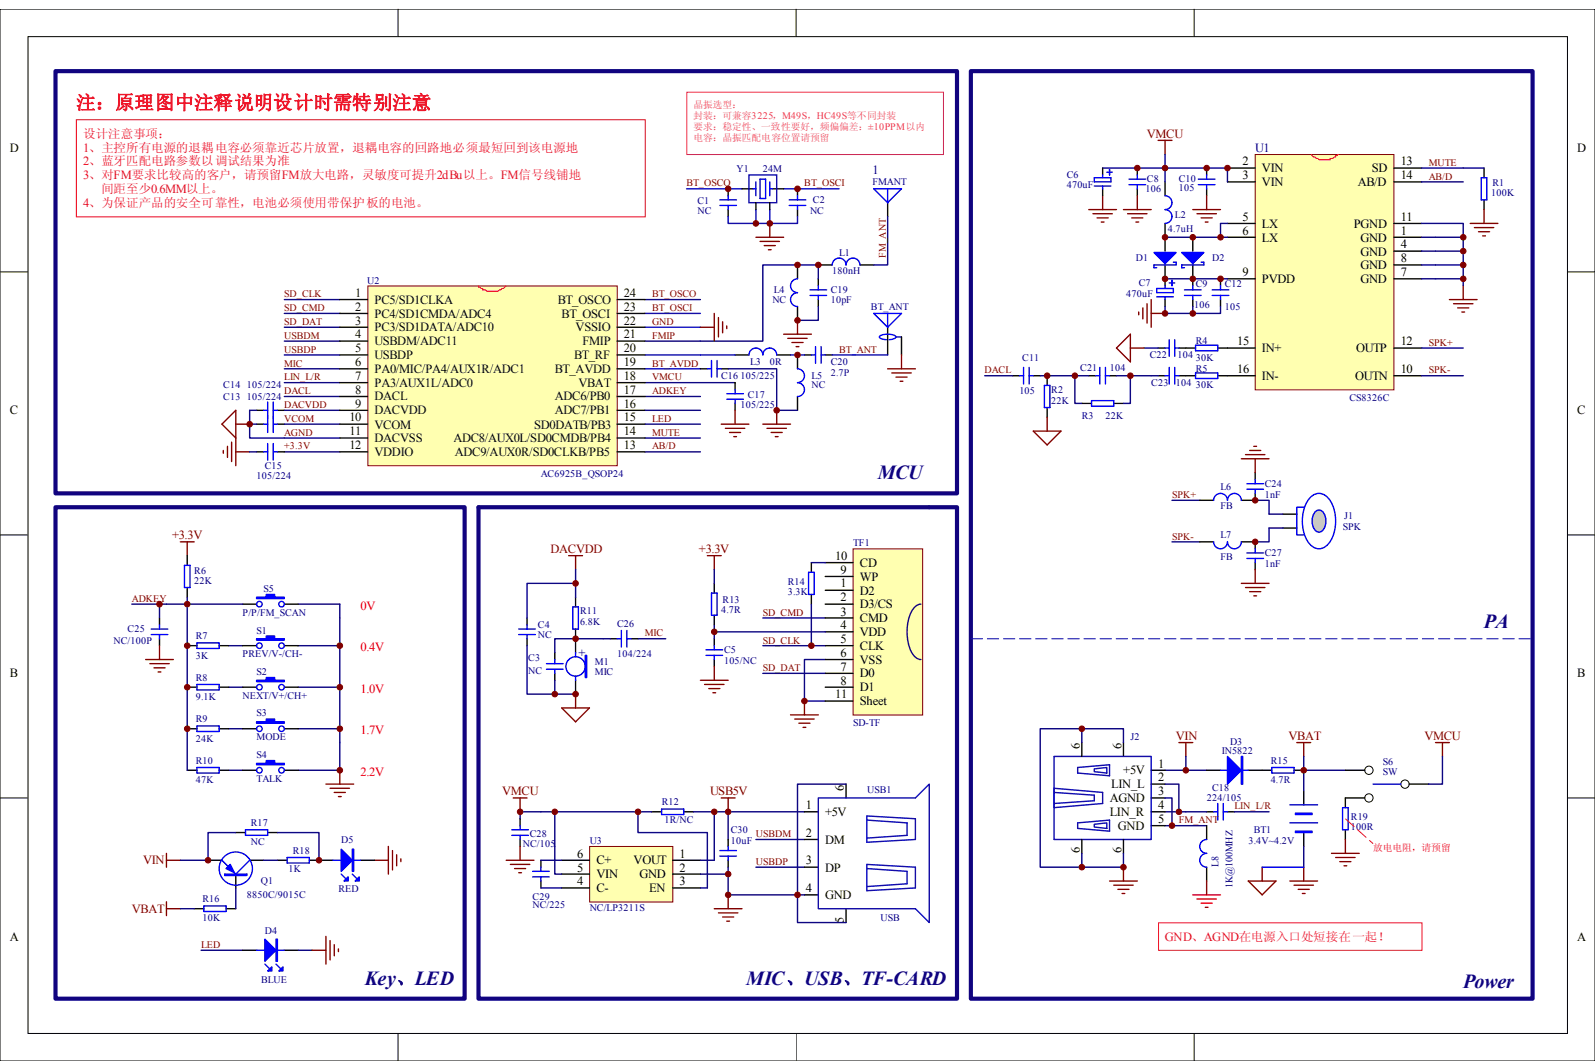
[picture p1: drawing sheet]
<svg xmlns="http://www.w3.org/2000/svg" width="279mm" height="186mm" viewBox="0 0 279 186" stroke-linecap="round" stroke-linejoin="round" font-family="sans-serif">
<g fill="none" stroke="#000" stroke-width=".18">
<path d="M0 1.6h279.4v184.3h-279.4zM4.9 6.4h269.7v174.7h-269.7zM69.7 1.6v4.8M139.5 1.6v4.8M209.2 1.6v4.8M0 47.6h4.9M274.5 47.6h4.9M0 93.7h4.9M274.5 93.7h4.9M0 139.8h4.9M274.5 139.8h4.9M69.7 181.1v4.8"/>
<path d="M139.5 181.1v4.8M209.2 181.1v4.8"/>
</g>
<path d="M123.9 97.4h2.4M125.1 97.4v2.4M138.5 125.3h4.8M139.2 126h3.4M139.9 126.7h2M140.7 127.5h.5M140.9 122.8v2.5" fill="none" stroke="#800000" stroke-width=".24"/>
<path d="M133.6 108.3h11M133.6 113.1h11M133.6 118h11M144.6 115.6h-3.7v7.2h3.7" fill="none" stroke="#000080" stroke-width=".24"/>
<path d="M149.5 96.3h12.1v29h-12.1z" fill="#ffffb0"/>
<path d="M149.4 96.2h12.2v29.1h-12.2z" fill="none" stroke="#800000" stroke-width=".18"/>
<g fill="none" stroke="#000" stroke-width=".24">
<path d="M44.9 71.9h1.3M44.9 74.3h1.3M48.6 71.9h1.2M48.6 74.3h1.2M142.1 98.6v1.7M144.6 98.6h4.8M224.7 90.1h2.5M224.7 92.5h2.5M97.2 114.3v1.3M97.2 118v1.2M100.8 104.6v1.7M100.8 110.2v4.1"/>
<path d="M100.8 119.2v2.4M106.9 111.9h1.2M110.5 111.9h1.3M125.1 102.2v1.7M125.1 107.8v1.7M125.1 111.9v1.2M125.1 115.6v1.2M142.1 104.2v1.7M144.6 118h4.8M144.6 110.7h4.8M144.6 113.1h4.8M144.6 115.6h4.8"/>
<path d="M144.6 105.9h4.8M144.6 108.3h4.8M144.6 101h4.8M144.6 103.4h4.8M144.6 120.4h4.8M144.6 122.8h4.8M48.6 150.7h1.7M54.2 150.7h4.1M63.2 150.7h2.4M211.4 142.2h1.2M215 142.2h1.2M42.5 166.5h2.4"/>
<path d="M49.8 166.5h2.4"/>
</g>
<path d="M161.3 105.9a2.14 2.14 0 0 0-1.7 1.4 8.3 8.3 0 0 0 .4 7.4l.8 .8 .5 .1" fill="none" stroke="#11037f" stroke-width=".24"/>
<path d="M142.1 98.6h2.5M205.3 87.7h4.9M205.3 94.9h4.9M97.2 119.2v2.4h3.6M106.9 111.9h-9.7v2.4M111.8 111.9h4.8M125.1 109.5v1.2h19.5M142.1 105.9v7.2M35.2 166.5h7.3" fill="none" stroke="#000080" stroke-width=".24"/>
<g fill="none" stroke="#00f" stroke-width=".24">
<path d="M46.2 71.9h.7M46.2 74.3h.7M46.9 70.4v5.4M47.9 71.9h.7M47.9 70.4v5.4M47.9 74.3h.7M228.4 88.9h-1.2v3.6M229.4 87.3a2.13 2.13 0 0 1 3.7 .6 7.1 7.1 0 0 1-.4 7.4 2.13 2.13 0 0 1-3.7-.6 7.1 7.1 0 0 1 .4-7.4zM95.7 117.3h2.9M95.7 116.3h2.9M97.2 115.6v.7M97.2 117.3v.7"/>
<path d="M100.3 106.3h1v3.9h-1zM100.8 114.3v.8M100.8 118.5v.7M108.1 111.9h.7M108.8 110.5v2.9M109.8 111.9h.7M109.8 110.5v2.9M123.7 113.9h2.9M123.7 114.8h2.9M124.6 103.9h1v3.9h-1zM125.1 113.1v.8M125.1 114.8v.8"/>
<path d="M141.6 100.3h1v3.9h-1zM50.3 150.3h3.9v.9h-3.9zM58.3 150.7h4.9M59.8 153.2l.9 .9M61.7 153.2l1 .9M212.6 142.2h.7M213.3 140.8v2.9M214.3 142.2h.7M214.3 140.8v2.9M44.9 166.5h4.9M46.4 168.9l1 1M48.3 168.9l1 1"/>
<circle cx="100.8" cy="116.8" r="1.7"/>
</g>
<g fill="#00f" stroke="#00f" stroke-width=".24">
<path d="M59.8 148.8l1.9 1.9-1.9 2z"/>
<path d="M62.2 154.4l.7-.7v.7z"/>
<path d="M60.3 154.4l.7-.7v.7z"/>
<path d="M46.4 164.6l1.9 1.9-1.9 1.9z"/>
<path d="M48.8 170.1l.8-.7v.7z"/>
<path d="M46.9 170.1l.7-.7v.7z"/>
<path d="M102.5 114.8h.3v3.9h-.3z" fill-rule="evenodd"/>
<path d="M61.7 148.8h.3v3.9h-.3z" fill-rule="evenodd"/>
<path d="M48.3 164.6h.3v3.8h-.3z" fill-rule="evenodd"/>
</g>
<g fill="none" stroke="#800000" stroke-width=".24">
<path d="M99.6 97.4h2.4M100.8 97.4v2.4M122.7 119.2h4.9M123.4 119.9h3.4M125.1 116.8v2.4M98.4 124.1h4.9l-2.5 2.4zM100.8 121.6v2.5M124.2 120.7h1.9M124.9 121.4h.5M29.2 150.7h2.4M29.2 149.5v2.5M65.6 150.7h2.4"/>
<path d="M68 148.3v4.9M68.8 149v3.4M69.5 149.8v1.9M70.2 150.5v.5"/>
</g>
<path d="M9.7 12.5h157.9v74h-157.9zM170.1 12.5h98.4v162.5h-98.4zM9.7 88.9h71.7v86.1h-71.7zM83.8 88.9h83.8v86.1h-83.8z" fill="none" stroke="#11037f" stroke-width=".73"/>
<path d="M230.3 89.7a.96 .96 0 0 1 1-.3 .96 .96 0 0 1 .7 .8 2.5 2.5 0 0 1-.6 2.9 1.01 1.01 0 0 1-1.3-.6 2.8 2.8 0 0 1 .2-2.8z" fill-rule="evenodd" fill="#c0c0c0" stroke="#00f" stroke-width=".24"/>
<g fill="none" stroke="#00f" stroke-width=".24">
<path d="M126.1 35h2.9M126.1 36h2.9M127.6 34.3v.7M127.6 36v.7M131.9 33.1h.5M132.4 31.9v2.4M133.1 31.4h1v3.4h-1zM134.8 31.9v2.4M134.8 33.1h.5M138.2 35h3M138.2 36h3M139.7 34.3v.7"/>
<path d="M139.7 36v.7M153.1 33.1h4.8l-2.4 2.4zM155.5 33.1v2.4M139.7 48.9a1.21 1.21 0 0 0-1.2 1.2 1.21 1.21 0 0 0 1.2 1.2 1.22 1.22 0 0 0-1.2 .8 1.22 1.22 0 0 0 .5 1.4l.7 .2M141.9 51.8h2.9M141.9 50.8h2.9M143.3 50.1v.7M143.3 51.8v.7M145.8 46.4a1.21 1.21 0 0 1 1.2-1.2 1.21 1.21 0 0 1 1.2 1.2 1.22 1.22 0 0 1 1.2-1.2 1.22 1.22 0 0 1 1.2 1.2M153.1 54.9h4.8l-2.4 2.4zM155.3 59.5a1.26 1.26 0 0 1-1.3-.5 2.5 2.5 0 0 1 2.8-.1l.2 .1a1.28 1.28 0 0 1-1.3 .5M155.5 54.9v2.4"/>
<path d="M46.2 79.2h.7M46.9 77.7v2.9M47.9 79.2h.7M47.9 77.7v2.9M123.9 64.6h.7M124.6 63.2v2.9M125.6 64.6h.7M125.6 63.2v2.9M127.3 69h2.9M127.3 70h2.9M128.8 68.3v.7M128.8 70v.7"/>
<path d="M131.2 62.2a1.21 1.21 0 0 1 1.2-1.2 1.21 1.21 0 0 1 1.2 1.2 1.22 1.22 0 0 1 1.2-1.2 1.22 1.22 0 0 1 1.3 1.2M139.7 64.6a1.21 1.21 0 0 1 1.2 1.2 1.21 1.21 0 0 1-1.2 1.3 1.21 1.21 0 0 1 1.2 1.2 1.21 1.21 0 0 1-1.2 1.2M142.1 62.2h.8M142.9 60.7v2.9M143.8 62.2h.8M143.8 60.7v2.9M32.3 99.1h1v3.9h-1zM227.2 92.5v1.2h1.2M26.5 111.2h2.9M26.5 110.2h2.9M27.9 109.5v.7M27.9 111.2v.7"/>
<path d="M34.5 112.7h3.9v.9h-3.9zM34.5 119.9h3.9v1h-3.9zM90.9 111.2h2.9M90.9 110.2h2.9M92.3 109.5v.7M92.3 111.2v.7M34.5 134.5h3.9v1h-3.9zM34.5 127.2h3.9v1h-3.9zM213.8 135h4.9M222.8 134.5h3.9v1h-3.9zM240.5 137.4h4.9M35.7 158.7h3.9v1h-3.9z"/>
<path d="M38.9 150.7l2.4 2.5 2.4-2.5M39.4 153.2h3.8v.2h-3.8zM42.7 149.6a2.91 2.91 0 0 0-4.3 2.4 2.91 2.91 0 0 0 4 2.9 2.91 2.91 0 0 0 .8-4.9l-.4-.3M43 145.4h3.9v1h-3.9zM211.4 147.1a1.21 1.21 0 0 0-1.2 1.2 1.21 1.21 0 0 0 1.2 1.2 1.21 1.21 0 0 0-1.2 1.2 1.21 1.21 0 0 0 1.2 1.3M221.1 152h7.3M225.9 144.2h4.9M225.9 141h4.9M235.2 141.5h1v3.9h-1z"/>
<circle cx="45.4" cy="105.9" r=".49"/>
<circle cx="45.4" cy="113.1" r=".49"/>
<circle cx="49.3" cy="105.9" r=".48"/>
<circle cx="49.3" cy="113.1" r=".48"/>
<circle cx="45.4" cy="135" r=".49"/>
<circle cx="45.4" cy="120.4" r=".49"/>
<circle cx="45.4" cy="127.7" r=".49"/>
<circle cx="49.3" cy="135" r=".48"/>
<circle cx="49.3" cy="120.4" r=".48"/>
<circle cx="49.3" cy="127.7" r=".48"/>
</g>
<g fill="none" stroke="#000" stroke-width=".24">
<path d="M127.6 33.1v1.2M127.6 36.7v1.2M130 33.1h1.9M132.4 35.5v1.2M134.8 35.5v1.2M135.3 33.1h2M139.7 33.1v1.2M139.7 36.7v1.2M155.5 35.5v2.4M139.7 46.4v2.5M139.7 53.7v2.4M143.3 46.4h2.5"/>
<path d="M143.3 48.9v1.2M143.3 52.5v1.2M150.6 46.4h2.5M155.5 57.3v4.9M157.9 59v3.2M44.9 79.2h1.3M48.6 79.2h1.2M122.7 64.6h1.2M126.3 64.6h1.3M128.8 62.2h2.4M128.8 67v1.3M128.8 70.7v1.2"/>
<path d="M136.1 62.2h2.4M139.7 62.2v2.4M139.7 69.5v2.4M140.9 62.2h1.2M144.6 62.2h1.2M32.8 97.4v1.7M27.9 108.3v1.2M27.9 111.9v1.2M32.8 103v1.6M32.8 113.1h1.7M38.4 113.1h1.7M42.5 113.1h2.4"/>
<path d="M42.5 105.9h2.4M49.8 113.1h2.4M49.8 105.9h2.4M92.3 108.3v1.2M92.3 111.9v1.2M32.8 135h1.7M32.8 120.4h1.7M32.8 127.7h1.7M38.4 135h1.7M38.4 120.4h1.7M38.4 127.7h1.7M42.5 135h2.4"/>
<path d="M42.5 120.4h2.4M42.5 127.7h2.4M49.8 135h2.4M49.8 120.4h2.4M49.8 127.7h2.4M189.5 130.1v2.4M196.8 130.1v2.4M201.7 135h2.4M201.7 139.8h2.4M201.7 137.4h2.4M211.4 135h2.4M218.7 135h4.1"/>
<path d="M226.7 135h1.7M228.4 138.6v2.4M235.7 135h3.4M239.1 139.8h-3.4v1.7M246.8 137.4h3.4M34 159.2h1.7M36.4 150.7h2.5M39.6 159.2h1.7M41.3 153.2v2.4M41.3 145.9h1.7M43.7 150.7h2.5M46.9 145.9h1.7"/>
<path d="M189.5 147.1v2.4M196.8 147.1v2.4M201.7 144.7h2.4M201.7 142.2h2.4M211.4 144.7v2.4M211.4 152v2.4M228.4 145.9v2.4M235.7 145.4v1.7"/>
</g>
<g fill="none" stroke="#000080" stroke-width=".24">
<path d="M155.5 37.9v8.5h-2.4M49.8 52.5h9.7M49.8 54.9h9.7M49.8 57.3h9.7M49.8 59.8h9.7M113 52.5h9.7M143.3 48.9v-2.5h-9.7v13.4h-20.6M143.3 53.7v2.4h-3.6M43.7 74.3h1.2M43.7 79.2h1.2M44.9 71.9h-1.2v4.9h15.8M49.8 67h9.7"/>
<path d="M49.8 71.9h9.7M49.8 74.3h9.7M49.8 79.2h9.7M49.8 62.2h9.7M49.8 64.6h9.7M49.8 69.5h9.7M113 67h15.8M113 71.9h9.7M113 74.3h9.7M113 76.8h9.7M113 79.2h9.7M127.6 64.6h8.5v7.3h3.6"/>
<path d="M100.8 99.8v4.8M125.1 99.8v2.4M23.1 105.9h19.4M27.9 105.9v2.4M32.8 104.6v30.4M40.1 113.1h2.4M52.2 105.9h7.3v29.1h-7.3M52.2 113.1h7.3M92.3 113.1v8.5h4.9M100.8 102.2h-8.5v6.1M125.1 110.7v1.2M40.1 135h2.4"/>
<path d="M40.1 120.4h2.4M40.1 127.7h2.4M52.2 120.4h7.3M52.2 127.7h7.3M189.5 127.7v2.4M196.8 130.1v-2.4h-14.6v24.3h14.6v-2.5M204.1 139.8h1.2v4.9M204.1 137.4h2.4v4.8M204.1 135h7.3M207.7 132.5v2.5M228.4 135h7.3M228.4 132.5v6.1"/>
<path d="M252.7 132.5v4.9h-2.5M31.6 159.2h2.4M41.3 145.9h-4.9v4.8h-4.8M41.3 155.6v3.6M46.2 150.7h2.4M48.6 145.9h7.3v4.8M189.5 149.5v2.5M204.1 142.2h7.3M204.1 144.7h7.3M216.2 142.2h6.1M228.4 148.3v3.7M52.2 166.5h2.5"/>
</g>
<g fill="none" stroke="#800000" stroke-width=".24">
<path d="M39.1 78.9v.5M39.8 78.2v1.9M40.6 77.5v3.4M41.3 76.8l-2.4-2.5 2.4-2.4v9.7M41.3 74.3h2.4M41.3 79.2h2.4M126.3 74.3h4.9M127.1 75.1h3.4M127.8 75.8h1.9M128.5 76.5h.5M128.8 71.9v2.4M31.6 94.9h2.4"/>
<path d="M32.8 94.9v2.5M25.5 115.6h4.9M26.2 116.3h3.4M27 117h1.9M27.7 117.7h.5M27.9 113.1v2.5M57.1 137.4h4.9M57.8 138.1h3.4M58.6 138.9h1.9M59.3 139.6h.5M59.5 135v2.4M206.5 130.1h2.4"/>
<path d="M207.7 130.1v2.4M227.2 130.1h2.4M228.4 130.1v2.4M251.5 130.1h2.4M252.7 130.1v2.4M29.2 158v2.4M29.2 159.2h2.4M194.4 154.4h4.8M195.1 155.1h3.4M195.8 155.8h2M196.6 156.6h.4M196.8 152v2.4"/>
<path d="M218.7 154.4h4.8l-2.4 2.4zM221.1 152v2.4M225.9 154.4h4.9M226.7 155.1h3.4M227.4 155.8h2M228.1 156.6h.5M228.4 152v2.4M233.2 149.5h4.9M234 150.3h3.4M234.7 151h1.9M235.4 151.7h.5M235.7 147.1v2.4"/>
<path d="M54.7 166.5h2.4M57.1 164.1v4.8M57.8 164.8v3.4M58.6 165.5v2M59.3 166.3v.4"/>
</g>
<g fill="#00f" stroke="#00f" stroke-width=".24">
<path d="M215 132.5l2.4 2.5-2.4 2.4z"/>
<path d="M39.6 152.2l.7-.7 .8 1.4z"/>
<path d="M217.4 132.5h.3v4.9h-.3z" fill-rule="evenodd"/>
<path d="M226.9 142.5h2.9v.2h-2.9z" fill-rule="evenodd"/>
<path d="M226.9 145.6h2.9v.3h-2.9z" fill-rule="evenodd"/>
<path d="M44.9 104.6h1.7v-.4h1.5v.4h1.7v.3h-4.9z" fill-rule="evenodd"/>
<path d="M44.9 111.9h1.7v-.5h1.5v.5h1.7v.3h-4.9z" fill-rule="evenodd"/>
<path d="M44.9 119.2h1.7v-.5h1.5v.5h1.7v.2h-4.9z" fill-rule="evenodd"/>
<path d="M44.9 126.5h1.7v-.5h1.5v.5h1.7v.2h-4.9z" fill-rule="evenodd"/>
<path d="M44.9 133.8h1.7v-.5h1.5v.5h1.7v.2h-4.9z" fill-rule="evenodd"/>
</g>
<g fill="none" stroke="#0000bf" stroke-width=".24">
<path d="M120.3 33.1h9.7M127.6 37.9v1.2h12.1v-1.2M131.2 30.7h4.9v4.8h-4.9zM132.4 36.7v2.4M134.8 36.7v2.4M137.3 33.1h9.7M113 54.9h9.7M113 57.3h9.7M157 59h.9M113 62.2h15.8M113 64.6h9.7M138.5 62.2h2.4"/>
<path d="M145.8 62.2h9.7M184.6 132.5h17.1v14.6h-17.1zM184.6 138.9l7.1 .4v1l-7.1 .5M184.6 138.1l8.6 .8v1.9l-8.6 .7M188.8 134.5l5.6-.5v1.9l-5.6-.4zM191.7 134.7l2.2-.2v1l-2.2-.3zM188.8 144.2l5.6-.5v1.9l-5.6-.4zM191.7 144.4l2.2-.2v1l-2.2-.3z"/>
</g>
<path d="M208.9 156.8h4.9M209.7 157.5h3.4M210.4 158.3h1.9M211.1 159h.5M211.4 154.4v2.4" fill="none" stroke="#bf0000" stroke-width=".24"/>
<g fill="none" stroke="#000" stroke-width=".18">
<circle cx="239.8" cy="135" r=".73"/>
<circle cx="239.8" cy="139.8" r=".73"/>
<circle cx="246.1" cy="137.4" r=".73"/>
</g>
<path d="M120.3 16.2h45v10.9h-45z" fill="none" stroke="#da2467" stroke-width=".18"/>
<path d="M235.7 143.5l4.8 4.3" fill="none" stroke="#ee0e22" stroke-width=".18" stroke-dasharray="2.1 .7" stroke-linecap="butt"/>
<path d="M13.4 21h99.6v17h-99.6zM202.9 161.7h46.2v4.8h-46.2z" fill="none" stroke="#ee0e22" stroke-width=".18"/>
<path d="M220 27.2h24.2v41.1h-24.2z" fill="#ffffb0"/>
<path d="M219.9 27.1h24.3v41.2h-24.3z" fill="none" stroke="#800000" stroke-width=".18"/>
<g fill="none" stroke="#000" stroke-width=".24">
<path d="M193.2 29.4v1.3M193.2 33.1v1.2M199.2 29.4v1.3M199.2 33.1v1.2M204.1 31.9v2.4M204.1 39.1v4.9M211.4 29.4v1.3M211.4 33.1v1.2M215 29.4h4.9M215 31.9h4.9M215 39.1h4.9M244.2 29.4h4.8"/>
<path d="M244.2 31.9h4.8M244.2 39.1h4.8M260 29.4v1.7M260 35v1.7M204.1 46.4v3.7M204.1 52.5v1.2M208.9 41.6v2.4M208.9 46.4v3.7M208.9 52.5v1.2M213.8 48.9v1.2M213.8 52.5v1.2M215 48.9h4.9"/>
<path d="M215 41.6h4.9M244.2 44h4.8M244.2 48.9h4.8M244.2 41.6h4.8M244.2 46.4h4.8M177.4 65.8h1.2M181 65.8h1.2M183.4 65.8v1.7M183.4 71.4v1.7M189.5 70.7h1.7M190.7 65.8h1.2M194.4 65.8h1.2"/>
<path d="M195.1 70.7h1.7M202.9 65.8h1.2M202.9 61h1.2M206.5 65.8h2.9M206.5 61h2.9M213.3 65.8h6.6M213.3 61h6.6M244.2 65.8h4.8M244.2 61h4.8M210.2 87.7h2.4M210.2 94.9h2.4M217.4 94.9h2.5v1.3"/>
<path d="M219.9 86.5v1.2h-2.5M219.9 82.8v1.2M219.9 98.6v1.2M148.2 137.4v2.4M140.9 142.2h2.4M140.9 147.1h2.4M140.9 152h2.4M140.9 156.8h2.4M148.2 159.2v2.5"/>
</g>
<path d="M229.6 27l.5 .5h.2a2.51 2.51 0 0 0 2.2 .5h.5v-.2h.5l.2-.3h.3v-.2h.2l.3-.3" fill="none" stroke="#f00" stroke-width=".18"/>
<g fill="none" stroke="#000080" stroke-width=".24">
<path d="M193.2 29.4h21.8v2.5M204.1 27v4.9M215 39.1h-1.2v2.5h-9.7M249 39.1h7.3v11M249 29.4h11M249 31.9h7.3M204.1 53.7v1.2h9.7v-1.2M204.1 48.9h10.9M208.9 53.7v1.2M213.8 41.6h1.2M249 48.9h7.3M249 41.6h7.3"/>
<path d="M249 44h7.3M249 46.4h7.3M172.5 65.8h4.9M182.2 65.8h6.1M190.7 65.8h-2.4v4.9h1.2M195.6 65.8h7.3M198 65.8v4.9h-1.2M200.4 61h2.5M249 61h7.3M249 65.8h7.3M219.9 87.7h2.4v2.4h2.4M224.7 92.5h-2.4v2.4h-2.4"/>
<path d="M148.2 137.4h-8.5v24.3h8.5M127.6 142.2h13.3M127.6 156.8h13.3M132.4 147.1h8.5M132.4 152h8.5"/>
</g>
<g fill="none" stroke="#00f" stroke-width=".24">
<path d="M191.7 31.1h2.9v.8h-2.9zM191.7 32.6h2.9M193.2 30.7v.4M193.2 32.6v.5M193.9 30.2h.9M194.4 29.7v1M197.8 32.4h2.9M197.8 31.4h2.9M199.2 30.7v.7M199.2 32.4v.7M204.1 34.3a1.21 1.21 0 0 1 1.2 1.2 1.21 1.21 0 0 1-1.2 1.2 1.21 1.21 0 0 1 1.2 1.2 1.21 1.21 0 0 1-1.2 1.2M209.9 32.4h2.9"/>
<path d="M209.9 31.4h2.9M211.4 30.7v.7M211.4 32.4v.7M259.5 31.1h1v3.9h-1zM202.6 50.6h2.9v.7h-2.9zM202.6 52h2.9M204.1 50.1v.5M204.1 52v.5M204.8 49.6h1M204.8 59.5v2.9M205.3 49.1v1M205.5 45.9h.5v.5h-3.9v.5h.5"/>
<path d="M205.8 59.5v2.9M207.5 51.8h2.9M207.5 50.8h2.9M208.9 50.1v.7M208.9 51.8v.7M210.4 45.9h.5v.5h-3.9v.5h.5M212.3 51.8h3M212.3 50.8h3M213.8 50.1v.7M213.8 51.8v.7M178.6 65.8h.7M179.3 64.4v2.9"/>
<path d="M180.3 65.8h.7M180.3 64.4v2.9M182.9 67.5h1v3.9h-1zM191.2 70.2h3.9v1h-3.9zM191.9 65.8h.8M192.7 64.4v2.9M193.6 65.8h.8M193.6 64.4v2.9M204.1 65.8h.7M204.1 61h.7M204.8 64.4v2.9M205.8 65.8h.7"/>
<path d="M205.8 64.4v2.9M205.8 61h.7M209.4 60.5h3.9v1h-3.9zM209.4 65.3h3.9v1h-3.9zM212.6 87.7a1.22 1.22 0 0 1 1.2-1.2 1.22 1.22 0 0 1 1.2 1.2 1.21 1.21 0 0 1 1.2-1.2 1.21 1.21 0 0 1 1.3 1.2M212.6 94.9a1.22 1.22 0 0 0 1.2 1.3 1.22 1.22 0 0 0 1.2-1.3 1.21 1.21 0 0 0 .9 1.2 1.21 1.21 0 0 0 1.3-.4l.3-.8M218.4 96.9h2.9M218.4 97.9h2.9M218.4 84.8h2.9M218.4 85.7h2.9M219.9 84v.8M219.9 85.7v.8"/>
<path d="M219.9 96.2v.7M219.9 97.9v.7"/>
</g>
<g fill="none" stroke="#800000" stroke-width=".24">
<path d="M134.8 39.1v2.5M190.7 36.7h4.9M191.4 37.5h3.4M192.2 38.2h1.9M192.9 38.9h.5M193.2 34.3v2.4M196.8 36.7h4.9M197.5 37.5h3.4M198.3 38.2h1.9M199 38.9h.5M199.2 34.3v2.4M202.9 24.6h2.4"/>
<path d="M204.1 24.6v2.4M208.9 36.7h4.9M209.7 37.5h3.4M210.4 38.2h1.9M211.1 38.9h.5M211.4 34.3v2.4M257.5 39.1h4.9M258.3 39.9h3.4M260 36.7v2.4M122.7 57.3h2.4M125.1 54.9v4.9M125.9 55.6v3.4"/>
<path d="M126.6 56.4v1.9M127.3 57.1v.5M132.4 41.6h4.9M133.1 42.3h3.4M133.9 43h1.9M134.6 43.8h.5M137.3 58.6h4.8M138 59.3h3.4M139.7 56.1v2.5M199.5 54.7v.5M200.2 54v1.9M200.9 53.2v3.4"/>
<path d="M201.7 52.5v4.8M201.7 54.9h2.4M253.9 52.5h4.8M254.6 53.2h3.4M255.3 54h2M256.1 54.7h.5M256.3 50.1v2.4M259 40.6h1.9M259.7 41.3h.5M133.6 74.3h4.9M134.4 75.1h3.4M135.1 75.8h1.9"/>
<path d="M135.8 76.5h.5M136.1 71.9v2.4M138.7 60h2M139.5 60.7h.4M155.5 64.6h4.9M156.2 65.3h3.4M157 66.1h1.9M157.7 66.8h.5M157.9 62.2v2.4M181 75.5h4.9l-2.5 2.5zM183.4 73.1v2.4M195.6 61l2.4-2.4v4.8z"/>
<path d="M198 61h2.4M218.2 79.7h3.4M218.9 78.9h1.9M219.6 78.2h.5M217.4 80.4h4.9M219.9 80.4v2.4M219.9 99.8v2.4M217.4 102.2h4.9M218.2 103h3.4M218.9 103.7h1.9M219.6 104.4h.5M126.3 139.8h2.5"/>
<path d="M127.6 139.8v2.4M125.1 159.2h4.9M125.9 160h3.4M127.6 156.8v2.4M126.6 160.7h1.9M127.3 161.4h.5"/>
</g>
<g fill="#00f" stroke="#00f" stroke-width=".24">
<path d="M202.1 44.2h3.9l-1.9 2z"/>
<path d="M207 44.2h3.9l-2 2z"/>
</g>
<g fill="#800000" stroke="#800000" stroke-width=".18">
<circle cx="55.9" cy="150.7" r=".49"/>
<circle cx="143.3" cy="46.4" r=".49"/>
<circle cx="36.4" cy="150.7" r=".49"/>
<circle cx="59.5" cy="113.1" r=".49"/>
<circle cx="59.5" cy="120.4" r=".49"/>
<circle cx="59.5" cy="127.7" r=".49"/>
<circle cx="32.8" cy="113.1" r=".49"/>
<circle cx="32.8" cy="120.4" r=".49"/>
<circle cx="32.8" cy="127.7" r=".49"/>
<circle cx="32.8" cy="105.9" r=".49"/>
<circle cx="59.5" cy="135" r=".49"/>
<circle cx="27.9" cy="105.9" r=".49"/>
<circle cx="139.7" cy="46.4" r=".49"/>
<circle cx="219.9" cy="87.7" r=".49"/>
<circle cx="219.9" cy="94.9" r=".49"/>
<circle cx="215" cy="29.4" r=".49"/>
<circle cx="211.4" cy="29.4" r=".48"/>
<circle cx="199.2" cy="29.4" r=".49"/>
<circle cx="204.1" cy="41.6" r=".49"/>
<circle cx="204.1" cy="29.4" r=".49"/>
<circle cx="204.1" cy="48.9" r=".49"/>
<circle cx="208.9" cy="41.6" r=".49"/>
<circle cx="208.9" cy="48.9" r=".49"/>
<circle cx="213.8" cy="41.6" r=".48"/>
<circle cx="213.8" cy="48.9" r=".48"/>
<circle cx="204.1" cy="54.9" r=".49"/>
<circle cx="208.9" cy="54.9" r=".49"/>
<circle cx="256.3" cy="41.6" r=".49"/>
<circle cx="256.3" cy="44" r=".49"/>
<circle cx="256.3" cy="46.4" r=".49"/>
<circle cx="256.3" cy="48.9" r=".49"/>
<circle cx="198" cy="65.8" r=".49"/>
<circle cx="188.3" cy="65.8" r=".48"/>
<circle cx="183.4" cy="65.8" r=".48"/>
<circle cx="139.7" cy="33.1" r=".49"/>
<circle cx="127.6" cy="33.1" r=".48"/>
<circle cx="132.4" cy="39.1" r=".48"/>
<circle cx="139.7" cy="56.1" r=".49"/>
<circle cx="136.1" cy="71.9" r=".49"/>
<circle cx="134.8" cy="39.1" r=".49"/>
<circle cx="139.7" cy="62.2" r=".49"/>
<circle cx="140.9" cy="122.8" r=".48"/>
<circle cx="125.1" cy="110.7" r=".49"/>
<circle cx="100.8" cy="111.9" r=".49"/>
<circle cx="100.8" cy="121.6" r=".49"/>
<circle cx="142.1" cy="113.1" r=".49"/>
<circle cx="97.2" cy="121.6" r=".49"/>
<circle cx="100.8" cy="102.2" r=".49"/>
</g>
<path d="M170.1 111.9h98.4" fill="none" stroke="#0000bf" stroke-width=".18" stroke-dasharray="2.1 .7" stroke-linecap="butt"/>
<path d="M127.6 142.2v4.9" fill="none" stroke="#11037f" stroke-width=".24"/>
<path d="M143.3 139.8h17.1l2.4-2.4v24.3l-2.4-2.5h-17.1zM151.8 152.2l7.1 .5v2.2l-7.1 .4M151.8 143.7l7.1 .5v2.2l-7.1 .5M151.8 143l8.6 .5v3.6l-8.6 .5zM151.8 151.5l8.6 .5v3.6l-8.6 .5z" fill="none" stroke="#0000bf" stroke-width=".24"/>
<path d="M103.4 148.4h14.5v9.7h-14.5z" fill="#ffffb0"/>
<path d="M103.3 148.3h14.6v9.8h-14.6z" fill="none" stroke="#800000" stroke-width=".18"/>
<g fill="none" stroke="#000" stroke-width=".24">
<path d="M91.1 143.5v1.2M91.1 147.1v1.2M94.8 150.7v1.3M94.8 154.4v1.2M98.4 150.7h4.9M98.4 153.2h4.9M98.4 155.6h4.9M114.2 142.2h1.7M117.8 150.7h4.9M117.8 153.2h4.9M117.8 155.6h4.9M119.8 142.2h1.7"/>
<path d="M127.6 147.1v1.2M127.6 150.7v1.3"/>
</g>
<g fill="none" stroke="#00f" stroke-width=".24">
<path d="M89.7 146.4h2.9M89.7 145.4h2.9M91.1 144.7v.7M91.1 146.4v.7M93.3 152.7h2.9M93.3 153.7h2.9M94.8 152v.7M94.8 153.7v.7M115.9 141.8h3.9v.9h-3.9zM126.1 150h2.9M126.1 149h2.9M127.6 148.3v.7"/>
<path d="M127.6 150v.7"/>
</g>
<path d="M89.9 139.8h2.4M91.1 139.8v2.4M88.7 150.7h4.8M89.4 151.5h3.4M90.1 152.2h2M90.9 152.9h.5M91.1 148.3v2.4" fill="none" stroke="#800000" stroke-width=".24"/>
<path d="M113 69.5h9.7M94.8 150.7h3.6M94.8 155.6h3.6M97.2 142.2v11h1.2M111.8 142.2v3.7h12.1v9.7h-1.2M114.2 142.2h-23.1v1.3M121.5 142.2h6.1M122.7 153.2h4.9M125.1 142.2v8.5h-2.4M127.6 152v4.8" fill="none" stroke="#000080" stroke-width=".24"/>
<g fill="#800000" stroke="#800000" stroke-width=".18">
<circle cx="127.6" cy="142.2" r=".48"/>
<circle cx="127.6" cy="156.8" r=".48"/>
<circle cx="139.7" cy="156.8" r=".49"/>
<circle cx="125.1" cy="142.2" r=".49"/>
<circle cx="97.2" cy="142.2" r=".49"/>
<circle cx="127.6" cy="153.2" r=".48"/>
<circle cx="111.8" cy="142.2" r=".49"/>
<circle cx="91.1" cy="142.2" r=".48"/>
<circle cx="196.8" cy="152" r=".48"/>
<circle cx="189.5" cy="127.7" r=".49"/>
<circle cx="189.5" cy="152" r=".49"/>
<circle cx="207.7" cy="135" r=".48"/>
<circle cx="228.4" cy="135" r=".49"/>
<circle cx="205.3" cy="144.7" r=".48"/>
<circle cx="206.5" cy="142.2" r=".49"/>
</g>
<path d="M64.5 50.2h43.6v31.4h-43.6z" fill="#ffffb0"/>
<path d="M64.4 50.1h43.7v31.5h-43.7z" fill="none" stroke="#800000" stroke-width=".18"/>
<g fill="none" stroke="#080d02" stroke-width=".24">
<path d="M59.5 54.9h4.9M59.5 52.5h4.9M59.5 59.8h4.9M59.5 57.3h4.9M108.1 54.9h4.9M108.1 52.5h4.9M108.1 59.8h4.9M108.1 57.3h4.9M59.5 79.2h4.9M59.5 69.5h4.9M59.5 74.3h4.9M59.5 67h4.9"/>
<path d="M59.5 76.8h4.9M59.5 71.9h4.9M59.5 62.2h4.9M59.5 64.6h4.9M108.1 79.2h4.9M108.1 69.5h4.9M108.1 74.3h4.9M108.1 67h4.9M108.1 76.8h4.9M108.1 71.9h4.9M108.1 62.2h4.9M108.1 64.6h4.9"/>
</g>
<path d="M83.8 50.1v.2l.8 .3v.2h.4l.3 .2h.7a2.26 2.26 0 0 0 2-.4h.2l.5-.5" fill="none" stroke="#f00" stroke-width=".18"/>
<circle cx="43.7" cy="74.3" r=".48" fill="#800000" stroke="#800000" stroke-width=".18"/>
<g font-size="3.5" fill="#11037f">
<text x="153.8" y="84">MCU</text>
<text x="259.9" y="110">PA</text>
<text x="63.9" y="172.5">Key、LED</text>
<text x="130.7" y="172.5">MIC、USB、TF-CARD</text>
<text x="256.3" y="173">Power</text>
</g>
<text font-size="3.4" fill="#ee0e22" x="13.4" y="19.1">注：原理图中注释说明设计时需特别注意</text>
<g font-size="2.2">
<text x="1.7" y="26.6">D</text>
<text x="217.7" y="28.9">2</text>
<text x="245.4" y="28.9">13</text>
<text x="276.3" y="26.6">D</text>
<text x="217.7" y="31.4">3</text>
<text x="221.1" y="30.2">VIN</text>
<text x="221.1" y="32.6">VIN</text>
<text x="237.8" y="32.6">AB/D</text>
<text x="240.3" y="30.2">SD</text>
<text x="245.4" y="31.4">14</text>
<text x="217.7" y="38.7">5</text>
<text x="217.7" y="41.1">6</text>
<text x="221.1" y="39.9">LX</text>
<text x="237.2" y="39.9">PGND</text>
<text x="245.4" y="38.7">11</text>
<text x="245.4" y="41.1">1</text>
<text x="221.1" y="42.3">LX</text>
<text x="238.3" y="44.8">GND</text>
<text x="238.3" y="47.1">GND</text>
<text x="238.3" y="42.3">GND</text>
<text x="245.4" y="43.5">4</text>
<text x="245.4" y="46">8</text>
<text x="217.7" y="48.4">9</text>
<text x="221.1" y="49.6">PVDD</text>
<text x="238.3" y="49.6">GND</text>
<text x="245.4" y="48.4">7</text>
<text x="216.7" y="65.3">16</text>
<text x="216.7" y="60.5">15</text>
<text x="221.1" y="61.7">IN+</text>
<text x="237.6" y="61.7">OUTP</text>
<text x="245.4" y="60.5">12</text>
<text x="245.4" y="65.3">10</text>
<text x="221.1" y="66.5">IN-</text>
<text x="237.4" y="66.5">OUTN</text>
<text x="1.7" y="72.6">C</text>
<text x="276.3" y="72.6">C</text>
<text x="146.3" y="98.1">10</text>
<text x="147.2" y="100.6">9</text>
<text x="150.6" y="99.3">CD</text>
<text x="150.6" y="101.8">WP</text>
<text x="147.2" y="105.4">2</text>
<text x="147.2" y="107.9">3</text>
<text x="147.2" y="102.9">1</text>
<text x="150.6" y="106.6">D3/CS</text>
<text x="150.6" y="104.2">D2</text>
<text x="147.2" y="110.2">4</text>
<text x="147.2" y="112.7">5</text>
<text x="150.6" y="111.5">VDD</text>
<text x="150.6" y="113.9">CLK</text>
<text x="150.6" y="109">CMD</text>
<text x="1.7" y="118.7">B</text>
<text x="147.2" y="117.5">7</text>
<text x="147.2" y="115">6</text>
<text x="147.2" y="120">8</text>
<text x="150.6" y="118.7">D0</text>
<text x="150.6" y="116.3">VSS</text>
<text x="276.3" y="118.7">B</text>
<text x="146.3" y="122.3">11</text>
<text x="150.6" y="121.1">D1</text>
<text x="150.6" y="123.6">Sheet</text>
<text x="189.1" y="131.3" transform="rotate(-90 189.1 131.3)">6</text>
<text x="196.4" y="131.3" transform="rotate(-90 196.4 131.3)">6</text>
<text x="196.8" y="135.7">+5V</text>
<text x="202.9" y="134.5">1</text>
<text x="202.9" y="136.9">2</text>
<text x="141.1" y="141.8">1</text>
<text x="144.5" y="143">+5V</text>
<text x="147.8" y="138.6" transform="rotate(-90 147.8 138.6)">6</text>
<text x="194.4" y="143">LIN_R</text>
<text x="194.4" y="140.5">AGND</text>
<text x="194.6" y="138.2">LIN_L</text>
<text x="202.9" y="141.8">4</text>
<text x="202.9" y="139.3">3</text>
<text x="141.1" y="146.6">2</text>
<text x="144.5" y="147.8">DM</text>
<text x="189.1" y="149.5" transform="rotate(-90 189.1 149.5)">6</text>
<text x="195.8" y="145.4">GND</text>
<text x="196.4" y="149.5" transform="rotate(-90 196.4 149.5)">6</text>
<text x="202.9" y="144.2">5</text>
<text x="101.1" y="155.1">4</text>
<text x="101.1" y="152.7">5</text>
<text x="101.1" y="150.3">6</text>
<text x="104.5" y="153.9">VIN</text>
<text x="104.5" y="151.5">C+</text>
<text x="111" y="151.5">VOUT</text>
<text x="112" y="153.9">GND</text>
<text x="119" y="155.1">3</text>
<text x="119" y="150.3">1</text>
<text x="119" y="152.7">2</text>
<text x="141.1" y="151.5">3</text>
<text x="144.5" y="152.7">DP</text>
<text x="104.5" y="156.4">C-</text>
<text x="113.7" y="156.4">EN</text>
<text x="141.1" y="156.4">4</text>
<text x="144.5" y="157.6">GND</text>
<text x="147.8" y="161.7" transform="rotate(-90 147.8 161.7)">5</text>
<text x="1.7" y="164.8">A</text>
<text x="276.3" y="164.8">A</text>
</g>
<g font-size="2.2" fill="#ee0e22">
<text x="14.6" y="26.6">1、主控所有电源的退耦电容必须靠近芯片放置，退耦电容的回路地必须最短回到该电源地</text>
<text x="14.6" y="24.1">设计注意事项：</text>
<text x="14.6" y="28.9">2、蓝牙匹配电路参数以调试结果为准</text>
<text x="14.6" y="31.4">3、对FM要求比较高的客户，请预留FM放大电路，灵敏度可提升2dBu以上。FM信号线铺地</text>
<text x="17.8" y="33.9">间距至少0.6MM以上。</text>
<text x="14.6" y="36.2">4、为保证产品的安全可靠性，电池必须使用带保护板的电池。</text>
<text x="204" y="164.8">GND、AGND在电源入口处短接在一起！</text>
</g>
<g font-size="2.2" fill="#800000">
<text x="200.9" y="24.1">VMCU</text>
<text x="30.1" y="94.5">+3.3V</text>
<text x="96.4" y="96.9">DACVDD</text>
<text x="122.4" y="96.9">+3.3V</text>
<text x="206" y="129.6">VIN</text>
<text x="225.7" y="129.6">VBAT</text>
<text x="249.5" y="129.6">VMCU</text>
<text x="88" y="139.3">VMCU</text>
<text x="124.4" y="139.3">USB5V</text>
<text x="25.1" y="151.5">VIN</text>
<text x="23.1" y="160">VBAT</text>
</g>
<g font-size="2.2" fill="#000080">
<text x="219.9" y="26.6">U1</text>
<text x="152.8" y="30.5">1</text>
<text x="101.3" y="115">+</text>
</g>
<g font-size="2.2" fill="#080d02">
<text x="62.2" y="52.1">1</text>
<text x="65.6" y="53.2">PC5/SD1CLKA</text>
<text x="97.7" y="53.2">BT_OSCO</text>
<text x="109.3" y="52.1">24</text>
<text x="62.2" y="54.4">2</text>
<text x="62.2" y="56.9">3</text>
<text x="62.2" y="59.3">4</text>
<text x="65.6" y="55.7">PC4/SD1CMDA/ADC4</text>
<text x="65.6" y="58.1">PC3/SD1DATA/ADC10</text>
<text x="98.4" y="55.7">BT_OSCI</text>
<text x="100.8" y="58.1">VSSIO</text>
<text x="109.3" y="59.3">21</text>
<text x="109.3" y="56.9">22</text>
<text x="109.3" y="54.4">23</text>
<text x="62.2" y="61.7">5</text>
<text x="62.2" y="64.2">6</text>
<text x="65.6" y="62.9">USBDP</text>
<text x="65.6" y="65.3">PA0/MIC/PA4/AUX1R/ADC1</text>
<text x="65.6" y="60.5">USBDM/ADC11</text>
<text x="97.2" y="65.3">BT_AVDD</text>
<text x="100.6" y="62.9">BT_RF</text>
<text x="102" y="60.5">FMIP</text>
<text x="109.3" y="64.2">19</text>
<text x="109.3" y="61.7">20</text>
<text x="62.2" y="69">8</text>
<text x="62.2" y="71.4">9</text>
<text x="62.2" y="66.5">7</text>
<text x="65.6" y="70.2">DACL</text>
<text x="65.6" y="67.8">PA3/AUX1L/ADC0</text>
<text x="97.2" y="70.2">ADC6/PB0</text>
<text x="101.3" y="67.8">VBAT</text>
<text x="109.3" y="69">17</text>
<text x="109.3" y="71.4">16</text>
<text x="109.3" y="66.5">18</text>
<text x="61.2" y="76.3">11</text>
<text x="61.2" y="73.8">10</text>
<text x="65.6" y="77.5">DACVSS</text>
<text x="65.6" y="72.6">DACVDD</text>
<text x="65.6" y="75.1">VCOM</text>
<text x="79.4" y="77.5">ADC8/AUX0L/SD0CMDB/PB4</text>
<text x="93.6" y="75.1">SD0DATB/PB3</text>
<text x="97.2" y="72.6">ADC7/PB1</text>
<text x="109.3" y="73.8">15</text>
<text x="109.3" y="76.3">14</text>
<text x="61.2" y="78.7">12</text>
<text x="65.6" y="79.9">VDDIO</text>
<text x="79.7" y="79.9">ADC9/AUX0R/SD0CLKB/PB5</text>
<text x="109.3" y="78.7">13</text>
</g>
<g font-size="2.2" fill="#f00">
<text x="63.2" y="106.8">0V</text>
<text x="63.2" y="114.1">0.4V</text>
<text x="63.2" y="121.4">1.0V</text>
<text x="63.2" y="128.7">1.7V</text>
<text x="63.2" y="136">2.2V</text>
</g>
<g font-size="1.8" fill="#800000">
<text x="250.3" y="29">MUTE</text>
<text x="120.2" y="32.7">BT_OSCO</text>
<text x="140.9" y="32.7">BT_OSCI</text>
<text x="250.3" y="31.5">AB/D</text>
<text x="155.2" y="45.2" transform="rotate(-90 155.2 45.2)">FM_ANT</text>
<text x="49.8" y="52.1">SD_CLK</text>
<text x="114.2" y="52.1">BT_OSCO</text>
<text x="49.8" y="59.3">USBDM</text>
<text x="49.8" y="54.5">SD_CMD</text>
<text x="49.8" y="57">SD_DAT</text>
<text x="114.2" y="59.3">FMIP</text>
<text x="114.2" y="54.5">BT_OSCI</text>
<text x="114.2" y="57">GND</text>
<text x="49.8" y="64.2">MIC</text>
<text x="49.8" y="61.8">USBDP</text>
<text x="114.2" y="64.2">BT_AVDD</text>
<text x="147" y="61.8">BT_ANT</text>
<text x="172.5" y="65.4">DACL</text>
<text x="250.3" y="60.6">SPK+</text>
<text x="250.3" y="65.4">SPK-</text>
<text x="49.8" y="69.1">DACL</text>
<text x="49.8" y="71.4">DACVDD</text>
<text x="49.8" y="66.6">LIN_L/R</text>
<text x="114.2" y="66.6">VMCU</text>
<text x="114.2" y="69.1">ADKEY</text>
<text x="49.8" y="73.9">VCOM</text>
<text x="49.8" y="76.4">AGND</text>
<text x="114.2" y="76.4">MUTE</text>
<text x="114.2" y="73.9">LED</text>
<text x="49.8" y="78.7">+3.3V</text>
<text x="114.2" y="78.7">AB/D</text>
<text x="205.3" y="87.3">SPK+</text>
<text x="205.3" y="94.6">SPK-</text>
<text x="23.1" y="105.5">ADKEY</text>
<text x="133.6" y="107.9">SD_CMD</text>
<text x="112.9" y="111.5">MIC</text>
<text x="133.6" y="112.8">SD_CLK</text>
<text x="133.6" y="117.6">SD_DAT</text>
<text x="216.2" y="141.8">LIN_L/R</text>
<text x="132.4" y="146.7">USBDM</text>
<text x="206.5" y="144.3">FM_ANT</text>
<text x="132.4" y="151.5">USBDP</text>
<text x="35.2" y="166.1">LED</text>
</g>
<g font-size="1.8" fill="#000080">
<text x="122.2" y="35.8">C1</text>
<text x="129" y="30.2">Y1</text>
<text x="133.6" y="30.2">24M</text>
<text x="142.4" y="35.5">C2</text>
<text x="152.8" y="32.4">FMANT</text>
<text x="186.9" y="31.2">C6</text>
<text x="186.9" y="32.9">470uF</text>
<text x="200.7" y="33.7">106</text>
<text x="200.9" y="31.9">C8</text>
<text x="206.5" y="31.9">C10</text>
<text x="206.5" y="33.4">105</text>
<text x="261.2" y="34.4">100K</text>
<text x="261.5" y="32.7">R1</text>
<text x="122.2" y="37.5">NC</text>
<text x="141.9" y="37.5">NC</text>
<text x="204.6" y="40.7">4.7uH</text>
<text x="205.8" y="38.3">L2</text>
<text x="145.8" y="48">180nH</text>
<text x="147" y="44.8">L1</text>
<text x="199" y="45.8">D1</text>
<text x="212.3" y="45.8">D2</text>
<text x="64.3" y="49.7">U2</text>
<text x="135.3" y="53.1">NC</text>
<text x="135.6" y="51.4">L4</text>
<text x="145.5" y="51.4">C19</text>
<text x="197.3" y="52.1">470uF</text>
<text x="199.5" y="50.1">C7</text>
<text x="209.5" y="50.4">C9</text>
<text x="214.5" y="50.4">C12</text>
<text x="152.6" y="54.3">BT_ANT</text>
<text x="209.2" y="54">106</text>
<text x="214.5" y="54.3">105</text>
<text x="131.4" y="64">L3</text>
<text x="134.9" y="64">0R</text>
<text x="145.5" y="64">C20</text>
<text x="179.1" y="63.2">C11</text>
<text x="189.2" y="64.9">C21</text>
<text x="194.4" y="64.9">104</text>
<text x="201.4" y="62.7">C22</text>
<text x="206.2" y="62.7">104</text>
<text x="209.5" y="65.2">R5</text>
<text x="209.5" y="60.4">R4</text>
<text x="209.5" y="63.2">30K</text>
<text x="39.1" y="68.1">C14</text>
<text x="39.1" y="70">C13</text>
<text x="43.3" y="68.1">105/224</text>
<text x="43.3" y="70">105/224</text>
<text x="126.3" y="66.4">C16</text>
<text x="129.7" y="71.4">105/225</text>
<text x="129.7" y="66.4">105/225</text>
<text x="131" y="69.8">C17</text>
<text x="142.2" y="66.4">L5</text>
<text x="142.2" y="68.1">NC</text>
<text x="178.6" y="69.1">105</text>
<text x="184.1" y="68.8">R2</text>
<text x="184.1" y="70.8">22K</text>
<text x="201.7" y="67.6">C23</text>
<text x="206" y="67.6">104</text>
<text x="209.5" y="68.1">30K</text>
<text x="236.4" y="70.3">CS8326C</text>
<text x="189.5" y="73.4">R3</text>
<text x="193.6" y="73.4">22K</text>
<text x="45" y="83.9">105/224</text>
<text x="46.4" y="82.2">C15</text>
<text x="94.7" y="83.6">AC6925B_QSOP24</text>
<text x="213.8" y="85.8">L6</text>
<text x="213.8" y="89.2">FB</text>
<text x="221.6" y="85.3">C24</text>
<text x="221.6" y="87.3">1nF</text>
<text x="149.4" y="95.7">TF1</text>
<text x="213.8" y="94.3">L7</text>
<text x="235.2" y="92.9">SPK</text>
<text x="235.5" y="90.9">J1</text>
<text x="34" y="100.6">R6</text>
<text x="213.8" y="98.2">FB</text>
<text x="221.6" y="97.4">C27</text>
<text x="221.6" y="99.4">1nF</text>
<text x="34" y="102.3">22K</text>
<text x="42.5" y="107.9">P/P/FM_SCAN</text>
<text x="46.1" y="103.8">S5</text>
<text x="101.6" y="107.6">R11</text>
<text x="126.3" y="107.4">4.7R</text>
<text x="126.6" y="105.6">R13</text>
<text x="138" y="102.5">R14</text>
<text x="138" y="104.2">3.3K</text>
<text x="19.9" y="112.8">NC/100P</text>
<text x="22.4" y="110.8">C25</text>
<text x="34.3" y="112">R7</text>
<text x="45" y="111.1">S1</text>
<text x="94.2" y="110.1">C4</text>
<text x="94.2" y="111.7">NC</text>
<text x="101.6" y="109.5">6.8K</text>
<text x="108.1" y="109.8">C26</text>
<text x="34.3" y="115.4">3K</text>
<text x="34.3" y="119.3">R8</text>
<text x="42.5" y="115.1">PREV/V-/CH-</text>
<text x="45" y="118.3">S2</text>
<text x="92.5" y="115.9">C3</text>
<text x="92.5" y="118.1">NC</text>
<text x="104.2" y="116.6">M1</text>
<text x="104.2" y="118.3">MIC</text>
<text x="108.1" y="115.1">104/224</text>
<text x="126.8" y="114.5">C5</text>
<text x="126.8" y="116.4">105/NC</text>
<text x="34.3" y="122.7">9.1K</text>
<text x="42.5" y="122.4">NEXT/V+/CH+</text>
<text x="45" y="125.5">S3</text>
<text x="34.3" y="126.6">R9</text>
<text x="34.3" y="129.9">24K</text>
<text x="45" y="129.7">MODE</text>
<text x="149.4" y="127.2">SD-TF</text>
<text x="198" y="129.7">J2</text>
<text x="215.5" y="130.5">D3</text>
<text x="34.3" y="133.8">R10</text>
<text x="34.3" y="137.2">47K</text>
<text x="45" y="132.8">S4</text>
<text x="45" y="137">TALK</text>
<text x="214" y="132.2">IN5822</text>
<text x="222.6" y="133.8">R15</text>
<text x="222.6" y="137.2">4.7R</text>
<text x="242.2" y="134.1">S6</text>
<text x="242.2" y="135.8">SW</text>
<text x="115.9" y="141.1">R12</text>
<text x="151.9" y="138.9">USB1</text>
<text x="211.4" y="140.4">224/105</text>
<text x="212.3" y="138.7">C18</text>
<text x="236.6" y="143.7">R19</text>
<text x="43.9" y="144.8">R17</text>
<text x="43.9" y="148.2">NC</text>
<text x="51.3" y="149.6">R18</text>
<text x="59.8" y="147.6">D5</text>
<text x="91.6" y="148.4">NC/105</text>
<text x="92.8" y="146.7">C28</text>
<text x="103.3" y="147.9">U3</text>
<text x="116.4" y="144.3">1R/NC</text>
<text x="128" y="146">C30</text>
<text x="128" y="147.9">10uF</text>
<text x="218.7" y="147.9">3.4V~4.2V</text>
<text x="219.6" y="146">BT1</text>
<text x="236.6" y="145.4">100R</text>
<text x="45.7" y="154.9">Q1</text>
<text x="50.5" y="152.7">1K</text>
<text x="213.4" y="152" transform="rotate(-90 213.4 152)">L8</text>
<text x="215.9" y="155.6" transform="rotate(-90 215.9 155.6)">1K@100MHZ</text>
<text x="35.5" y="158.1">R16</text>
<text x="35.5" y="161.4">10K</text>
<text x="43.3" y="157.4">8850C/9015C</text>
<text x="59.3" y="156.4">RED</text>
<text x="93.3" y="157.6">C29</text>
<text x="93.3" y="159.1">NC/225</text>
<text x="103.3" y="159.6">NC/LP3211S</text>
<text x="154.3" y="161.4">USB</text>
<text x="46.4" y="163.6">D4</text>
<text x="45.7" y="172.2">BLUE</text>
</g>
<g font-size="1.8" fill="#11037f">
<text x="145.5" y="53.1">10pF</text>
<text x="145.5" y="65.9">2.7P</text>
</g>
<g font-size="1.7" fill="#da2467">
<text x="121.5" y="18.9">晶振选型：</text>
<text x="121.5" y="20.8">封装：可兼容3225，M49S，HC49S等不同封装</text>
<text x="121.5" y="22.8">要求：稳定性、一致性要好，频偏偏差：±10PPM以内</text>
<text x="121.5" y="24.7">电容：晶振匹配电容位置请预留</text>
</g>
<text font-size="1.7" fill="#f00" x="240.5" y="149.1">放电电阻，请预留</text>
</svg>
